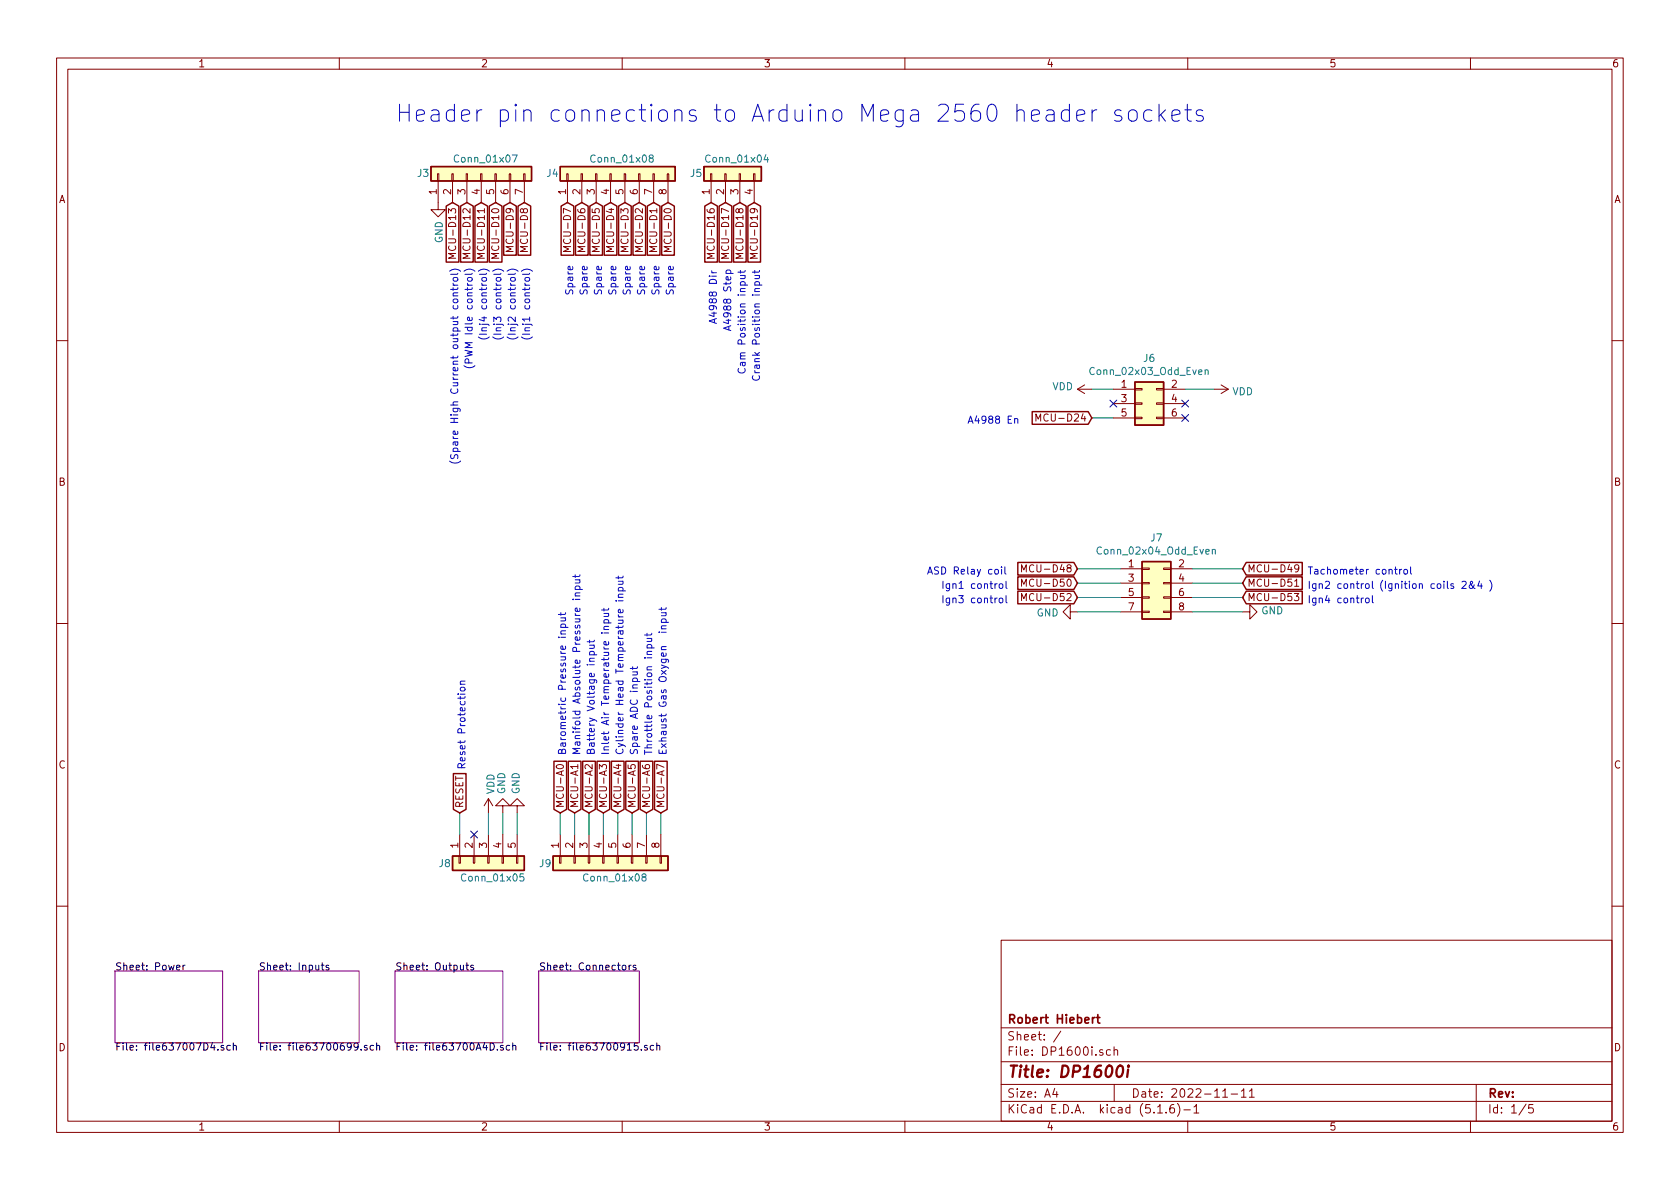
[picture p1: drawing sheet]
<svg xmlns="http://www.w3.org/2000/svg" width="297mm" height="210mm" viewBox="0 0 297 210" stroke-linecap="round" stroke-linejoin="round" font-family="sans-serif">
<g fill="none" stroke="#840000" stroke-width=".18">
<path d="M10 10.3h277v189.9h-277zM12 12.2h273v186.1h-273zM60 10.3v1.9M110 10.3v1.9M160 10.3v1.9M210 10.3v1.9M260 10.3v1.9M77.3 30.7h.3v1.3h-.3zM77.5 32v5.1h1.2l-1.2 1.2-1.3-1.2h1.3M79.9 30.7h.2v1.3h-.2zM80 32v3.8M82.4 30.7h.3v1.3h-.3z"/>
<path d="M82.5 32v3.8M85 30.7h.2v1.3h-.2zM85.1 32v3.8M87.5 30.7h.3v1.3h-.3zM87.6 32v3.8M90 30.7h.3v1.3h-.3zM90.2 32v3.8M92.6 30.7h.2v1.3h-.2zM92.7 32v3.8M100.2 30.7h.3v1.3h-.3zM100.3 32v3.8M102.7 30.7h.3v1.3h-.3z"/>
<path d="M102.9 32v3.8M105.3 30.7h.2v1.3h-.2zM105.4 32v3.8M107.8 30.7h.3v1.3h-.3zM107.9 32v3.8M110.4 30.7h.2v1.3h-.2zM110.5 32v3.8M112.9 30.7h.3v1.3h-.3zM113 32v3.8M115.4 30.7h.3v1.3h-.3zM115.6 32v3.8M118 30.7h.2v1.3h-.2z"/>
<path d="M118.1 32v3.8M125.6 30.7h.3v1.3h-.3zM125.7 32v3.8M128.1 30.7h.3v1.3h-.3zM128.3 32v3.8M130.7 30.7h.2v1.3h-.2zM130.8 32v3.8M133.2 30.7h.3v1.3h-.3zM133.3 32v3.8M80.6 44.8h-1.3l.9 .5-.9 .4h1.3M83.1 44.8h-1.3l1 .5-1 .4h1.3M85.6 44.8h-1.2l.9 .5-.9 .4h1.2"/>
<path d="M88.2 44.8h-1.3l.9 .5-.9 .4h1.3M90.7 43.6h-1.2l.9 .4-.9 .5h1.2M93.3 43.6h-1.3l.9 .4-.9 .5h1.3M100.9 43.6h-1.3l.9 .4-.9 .5h1.3M103.4 43.6h-1.2l.9 .4-.9 .5h1.2M106 43.6h-1.3l.9 .4-.9 .5h1.3M108.5 43.6h-1.3l1 .4-1 .5h1.3M111 43.6h-1.2l.9 .4-.9 .5h1.2M113.6 43.6h-1.3l.9 .4-.9 .5h1.3M116.1 43.6h-1.2l.9 .4-.9 .5h1.2M118.7 43.6h-1.3l.9 .4-.9 .5h1.3M126.3 44.8h-1.3l.9 .5-.9 .4h1.3"/>
<path d="M128.8 44.8h-1.2l.9 .5-.9 .4h1.2M131.4 44.8h-1.3l.9 .5-.9 .4h1.3M133.9 44.8h-1.3l1 .5-1 .4h1.3M10 60.2h2M183.2 74.5v-1.3l.4 .9 .4-.9v1.3M190.5 68.8l1.3 .8M190.5 68.8h2.5M191.8 68.1l-1.3 .7M196.8 68.8h3.9M196.8 71.4h3.9M196.8 73.9h3.9M200.7 73.8h1.2v.2h-1.2z"/>
<path d="M200.7 68.7h1.2v.3h-1.2zM200.7 71.2h1.2v.3h-1.2zM204.5 73.8h1.2v.2h-1.2zM204.5 68.7h1.2v.3h-1.2zM204.5 71.2h1.2v.3h-1.2zM205.7 68.8h3.8M205.7 71.4h3.8M205.7 73.9h3.8M214.6 68.8h2.6M215.9 68.1l1.3 .7M217.2 68.8l-1.3 .8M285 60.2h2"/>
<path d="M10 110.3h2M180.6 101.1v-1.2l.4 .9 .5-.9v1.2M180.6 103.7v-1.3l.4 .9 .5-.9v1.3M180.6 106.2v-1.3l.4 1 .5-1v1.3M189.2 108.2v-1.3l-1.2 1.3 1.2 1.3v-1.3h1.3M198.1 100.6h3.8M198.1 103.1h3.8M198.1 105.7h3.8M198.1 108.2h3.8M201.9 108.1h1.3v.2h-1.3zM201.9 105.5h1.3v.3h-1.3zM201.9 100.5h1.3v.2h-1.3z"/>
<path d="M201.9 103h1.3v.2h-1.3zM205.7 108.1h1.3v.2h-1.3zM205.7 105.5h1.3v.3h-1.3zM205.7 100.5h1.3v.2h-1.3zM205.7 103h1.3v.2h-1.3zM207 100.6h3.8M207 103.1h3.8M207 105.7h3.8M207 108.2h3.8M219.7 108.2h1.3v-1.3l1.2 1.3-1.2 1.3v-1.3M228.9 104.9h.7l-.4 .5 .4 .2v.4l-.2 .2-.5-.1M228.9 102.8l.4-.4v1.3"/>
<path d="M228.9 103.7h.7M229.6 100.4l-.2 .3-.4-.1-.1-.2 .1-.5h.4l.2 .1a.84 .84 0 0 1-.3 1.1h-.3M285 110.3h2M98.4 135.4a.83 .83 0 0 1 1.2 .1 .67 .67 0 0 1-.6 .5 .67 .67 0 0 1-.7-.5zM102.2 135.6h-1.3l.3 .3M102.2 135.2v.7M104.7 135.2v.8l-.9-.8-.4 .3 .2 .4M106 136v-.8l.5 .4 .1-.3 .4-.1 .2 .3-.1 .5M108.9 135.3h.9M109.3 135.1v.8l-.8-.3M111 135.3v.6h.7l-.2-.4 .3-.3h.3l.2 .3-.1 .4M113.6 135.3v.3a.79 .79 0 0 0 1.3 .1l-.1-.4-.5-.1-.2 .3v.2l.2 .2"/>
<path d="M117.4 135.7l-1.3-.6v.9M81.2 151.4h.2v1.2h-.2zM81.3 147.6v3.8M83.7 151.4h.2v1.2h-.2zM83.8 147.6v3.8M86.2 151.4h.3v1.2h-.3zM86.4 141.2l-.8 1.3M86.4 141.2v2.6M86.4 147.6v3.8M86.4 141.2l.7 1.3M88.8 151.4h.2v1.2h-.2zM88.9 142.5h1.3l-1.3-1.3-1.3 1.3h1.3v1.3"/>
<path d="M88.9 147.6v3.8M91.3 151.4h.3v1.2h-.3zM91.4 142.5h1.3l-1.3-1.3-1.2 1.3h1.2v1.3M91.4 147.6v3.8M98.9 151.4h.3v1.2h-.3zM99.1 147.6v3.8M101.5 151.4h.2v1.2h-.2zM101.6 147.6v3.8M104 151.4h.3v1.2h-.3zM104.1 147.6v3.8M106.6 151.4h.2v1.2h-.2zM106.7 147.6v3.8"/>
<path d="M109.1 151.4h.2v1.2h-.2zM109.2 147.6v3.8M111.6 151.4h.3v1.2h-.3zM111.8 147.6v3.8M114.2 151.4h.2v1.2h-.2zM114.3 147.6v3.8M116.7 151.4h.3v1.2h-.3zM116.8 147.6v3.8M10 160.2h2M177 166.3h108v32h-108zM285 160.2h2M60 198.3v1.9"/>
<path d="M110 198.3v1.9M160 198.3v1.9M177 194.8h108M177 191.8h108M177 187.8h108M177 181.8h108M186.5 192.5l-.4 1h1M186.8 193v1M187.6 182.3l-1.3 2M195 185.7l-.4-.1-.2 .2 .1 .2 .5 .2v.3h-.6M196.3 185.7l-.4-.1-.3 .3 .1 .6 .2 .1 .4-.1M197 185.7l.2-.1 .4 .1v.9"/>
<path d="M197 185.1v1.5M197 191.8v3M204.7 196.8h.8M206.2 196.7v.1M207.5 195.3a.59 .59 0 0 0-.7 .7v.5l.2 .2 .4 .1 .2-.1 .1-.5-.2-.2-.4-.1-.3 .3M208.2 195.1a1.71 1.71 0 0 1 0 2.3M209.3 196.3h1.2M210 198.3v1.9M211.1 195.8l.4-.5v1.5M211.1 196.8h.9M216.2 193l.4-.5v1.5M216.2 194h.8"/>
<path d="M217.7 193.5h1.1M219.5 193l.4-.5v1.5M219.5 194h.8M220.9 193l.4-.5v1.5M220.9 194h.9M260 198.3v1.9M261 191.8v6.5M269.8 195.2l-1.2 2M271 195.3h-.7v.7l.2-.1 .5 .1 .1 .2-.1 .5-.2 .1-.5-.1"/>
</g>
<path d="M197.7 188.6a.45 .45 0 0 1 .5-.2 .45 .45 0 0 1 .3 .4 1.15 1.15 0 0 1-.7 1.6l-.2-.1a1.55 1.55 0 0 1 .1-1.7zM199.5 189.1l-.2 1.3M199.5 188.4v.2" fill="none" stroke="#840000" stroke-width=".41"/>
<path d="M193.6 179.9l-.4 .3M193.9 179.9h.6M194.1 179.4v1.3l.4 .2" fill="none" stroke="#840000" stroke-width=".3"/>
<path d="M20.3 171.7h19.1v12.7h-19.1zM45.7 171.7h17.8v12.7h-17.8zM69.8 171.7h19.1v12.7h-19.1zM95.2 171.7h17.8v12.7h-17.8z" fill="none" stroke="#840084" stroke-width=".18"/>
<g fill="none" stroke="#000" stroke-width=".18">
<path d="M31.2 171.1l.6-.1-.1-.3h-.3l-.2 .2 .1 .6h.4M32.4 170.7v.8M32.7 170.7l-.3 .2M56.8 170.7h.5M57 170.3v1l.3 .2M58.1 170.7h-.3l-.2 .2 .1 .1 .4 .2v.3h-.5M82.4 170.7h.5M82.5 170.3v1l.4 .2M83.7 170.7h-.3l-.2 .2 .1 .1 .4 .2v.3h-.5M110.1 170.8l.2-.1h.3l.1 .2-.1 .6h-.3l-.2-.1zM111.2 170.7v.8M111.6 170.7h-.3l-.1 .2"/>
<path d="M112.4 170.7h-.3l-.2 .2 .1 .1 .4 .2v.3h-.5M38.5 185.6v.1M39.5 184.9h-.3l-.1 .1v.2l.4 .1v.3h-.4M40.7 184.9h-.4l-.2 .2 .1 .5h.5M41.2 185l.2-.1h.3l.1 .8M41.2 184.4v1.3M63.9 185.6v.1M64.9 184.9h-.3l-.2 .1 .1 .2 .4 .1v.3h-.5M66 184.9h-.3l-.3 .2 .2 .5h.4M66.6 185l.2-.1h.3v.8M66.6 184.4v1.3M89 184.9h-.3l-.2 .1v.2l.5 .1v.3h-.5"/>
<path d="M90.1 184.9h-.4l-.2 .2 .1 .5h.5M90.7 185l.1-.1h.3l.1 .8M90.7 184.4v1.3M113.4 185.6v.1M114.4 184.9h-.3l-.2 .1 .1 .2 .4 .1v.3h-.5M115.6 184.9h-.4l-.2 .2 .1 .5h.5M116.1 185l.2-.1h.3l.1 .8M116.1 184.4v1.3"/>
</g>
<g fill="#ffffc2" stroke="#ffffc2" stroke-width=".18">
<path d="M124.5 29.5h10.1v2.5h-10.1z"/>
<path d="M80 151.4h12.7v2.5h-12.7z"/>
<path d="M76.2 29.5h17.8v2.5h-17.8z"/>
<path d="M97.8 151.4h20.3v2.5h-20.3z"/>
<path d="M99.1 29.5h20.3v2.5h-20.3z"/>
<path d="M201.9 99.3h5.1v10.2h-5.1z"/>
<path d="M200.7 67.6h5v7.6h-5z"/>
</g>
<g fill="none" stroke="#840000" stroke-width=".25">
<path d="M76.2 29.5h17.8v2.5h-17.8zM78.9 36.4l1.1-.6 1.1 .6v9.9h-2.2zM81.4 36.4l1.1-.6 1.2 .6v9.9h-2.3zM84 36.4l1.1-.6 1.1 .6v9.9h-2.2zM86.5 36.4l1.1-.6 1.1 .6v9.9h-2.2zM89.1 36.4l1.1-.6 1.1 .6v8.7h-2.2zM91.6 36.4l1.1-.6 1.1 .6v8.7h-2.2zM99.1 29.5h20.3v2.5h-20.3zM99.2 36.4l1.1-.6 1.1 .6v8.7h-2.2zM101.8 36.4l1.1-.6 1.1 .6v8.7h-2.2zM104.3 36.4l1.1-.6 1.1 .6v8.7h-2.2zM106.8 36.4l1.1-.6 1.2 .6v8.7h-2.3z"/>
<path d="M109.4 36.4l1.1-.6 1.1 .6v8.7h-2.2zM111.9 36.4l1.1-.6 1.1 .6v8.7h-2.2zM114.5 36.4l1.1-.6 1.1 .6v8.7h-2.2zM117 36.4l1.1-.6 1.1 .6v8.7h-2.2zM124.5 29.5h10.1v2.5h-10.1zM124.6 36.4l1.1-.6 1.1 .6v9.9h-2.2zM127.2 36.4l1.1-.6 1.1 .6v9.9h-2.2zM129.7 36.4l1.1-.6 1.1 .6v9.9h-2.2zM132.2 36.4l1.1-.6 1.2 .6v9.9h-2.3zM182.5 72.8h9.9l.6 1.1-.6 1.1h-9.9zM200.7 67.6h5v7.6h-5zM180 99.5h9.9l.6 1.1-.6 1.1h-9.9z"/>
<path d="M201.9 99.3h5.1v10.2h-5.1zM220.3 99.5h10v2.2h-10l-.6-1.1zM180 102h9.9l.6 1.1-.6 1.1h-9.9zM180 104.5h9.9l.6 1.2-.6 1.1h-9.9zM220.3 104.5h10v2.3h-10l-.6-1.1zM220.3 102h10v2.2h-10l-.6-1.1zM80.2 136.8h2.2v6.3l-1.1 .7-1.1-.7zM97.9 134.6h2.3v8.5l-1.1 .7-1.2-.7zM100.5 134.6h2.2v8.5l-1.1 .7-1.1-.7zM103 134.6h2.3v8.5l-1.2 .7-1.1-.7zM105.6 134.6h2.2v8.5l-1.1 .7-1.1-.7zM108.1 134.6h2.2v8.5l-1.1 .7-1.1-.7z"/>
<path d="M110.6 134.6h2.3v8.5l-1.1 .7-1.2-.7zM113.2 134.6h2.2v8.5l-1.1 .7-1.1-.7zM115.7 134.6h2.3v8.5l-1.2 .7-1.1-.7zM80 151.4h12.7v2.5h-12.7zM97.8 151.4h20.3v2.5h-20.3z"/>
</g>
<path d="M90.6 27.4h.8l-.5 1.3M115 28l-.2-.2v-.3l.2-.1 .4 .1v.3l-.5 .2-.1 .2v.2l.2 .3 .4-.1 .1-.2-.1-.3-.1-.1M135.4 27.4l-.3 .8h.8M135.7 27.8v.9M213.1 65.5l.2-.1 .3 .1v.7M213.1 65.4v.8M214.4 97.3l.1-.2 .3 .1 .1 .8M214.4 97.1v.9M92.6 154.5h-.6l-.1 .6 .2-.1 .4 .1 .1 .6-.2 .1-.5-.1M113.7 155.1l-.1-.1v-.3l.1-.2 .4 .1 .1 .4-.6 .1-.1 .2v.3l.2 .2 .4-.1 .1-.1v-.4l-.2-.1" fill="none" stroke="#008484" stroke-width=".18"/>
<g fill="none" stroke="#008400" stroke-width=".18">
<path d="M193 68.8h3.8M193 73.9h3.8M209.5 68.8h5.1M190.5 105.7h7.6M190.5 108.2h7.6M190.5 103.1h7.6M190.5 100.6h7.6M210.8 105.7h8.9M210.8 108.2h8.9M210.8 103.1h8.9M210.8 100.6h8.9M81.3 143.8v3.8"/>
<path d="M86.4 143.8v3.8M88.9 143.8v3.8M91.4 143.8v3.8M99.1 143.8v3.8M101.6 143.8v3.8M104.1 143.8v3.8M106.7 143.8v3.8M109.2 143.8v3.8M111.8 143.8v3.8M114.3 143.8v3.8M116.8 143.8v3.8"/>
</g>
<g fill="none" stroke="#0000c2" stroke-width=".18">
<path d="M189.1 19.6l-.3-.2h-.6l-.3 .2-.2 .4v.8l.2 .5 .3 .1h.6l.3-.1M189.1 18.4v3M193.1 19.4v2M193.9 19.4a.77 .77 0 0 0-.8 .6M198.2 19.6l-.3-.2h-.4l-.3 .2-.1 .3 .1 .4 1 .3 .2 .2-.2 .5-.3 .1h-.5l-.3-.1M199.6 19.7a.81 .81 0 0 1 .9-.3 .81 .81 0 0 1 .6 .6v.8a.8 .8 0 0 1-.8 .7 .8 .8 0 0 1-.8-.7v-.8zM203.7 19.6a.96 .96 0 0 0-1.3 .1l-.2 .3v.8l.2 .4a.96 .96 0 0 0 1.3 .1M204.9 18.4v3M206.1 19.4l-1.2 1.2M209.5 19.4h1.1M209.9 18.4v2.6l.2 .3 .5 .1M212.6 19.6l-.7-.2-.3 .2-.1 .3 .1 .4 1 .3 .2 .2-.2 .5-.3 .1h-.5l-.3-.1"/>
<path d="M190.4 20.4l1.4-.3-.1-.5-.3-.2h-.6l-.3 .2-.1 .3v1.1l.1 .3 .3 .1h.6l.3-.1M205.2 20.3l.9 1.1M207.2 20.4l1.4-.3-.1-.5-.3-.2h-.6l-.2 .2-.2 .3v1.1l.2 .3 .2 .1h.6l.3-.1M79.5 48a1.4 1.4 0 0 1 1.9 0M80.9 48.3l-.1 .2h-1.1M82 48a1.4 1.4 0 0 1 2 0M84.6 59.6a1.47 1.47 0 0 0 1.9 0M84.6 48a1.4 1.4 0 0 1 1.9 0M84.8 59.1h1.2M85.2 58.5h.8M86 58h-.8v.3l.1 .2M87.1 59.6a1.47 1.47 0 0 0 2 0"/>
<path d="M87.1 48a1.4 1.4 0 0 1 2 0M87.3 59.1h1.3M87.7 58.5h.9M88.6 58h-.8l-.1 .3 .2 .2M89.7 59.6a1.47 1.47 0 0 0 1.9 0M89.7 48a1.4 1.4 0 0 1 1.9 0M89.8 59.1h1.3M90.3 58.5h.8M91.1 58h-.8v.3l.1 .2M92.2 59.6a1.47 1.47 0 0 0 1.9 0M92.2 48a1.4 1.4 0 0 1 1.9 0M92.4 59.1h1.2"/>
<path d="M92.8 58.5h.8M93.6 58h-.7l-.1 .3 .1 .2M125.4 48.8h.1M125.8 47.9l.1 .2 .2 .1M125.8 48.8h.9M125.8 48.2h.9M128.4 48.4h1.2M128.4 48.4v-.4l.2-.3 .6 .2v.5M130.9 50.4h1.3M130.9 48.7h.8M130.9 47.8v.5M131 50.4l-.1-.3 .2-.3 .6 .1v.5"/>
<path d="M131.6 48.7l.1 .2v.3l-.8 .1M131.7 47.8l-.1 .3h-1.1M133.5 50.4h1.2M133.5 48.7h.8M133.5 47.8v.5M133.5 50.4v-.3l.2-.3 .5 .1v.5M134.2 48.7l.1 .2-.1 .3-.7 .1M134.3 51l-.8 .1v.3l.1 .2M134.3 47.8l-.2 .3h-1.1M80.1 79.8h1.3M80.2 79.8l-.1-.3 .2-.3 .6 .1v.5M80.4 78.2l.1 .4 .1 .2 .3-.1v-.5"/>
<path d="M80.9 78.2h-.7v.5M82 64.7a1.47 1.47 0 0 0 2 0M82.9 64.2l-.1-.6-.1-.2-.4 .1-.1 .2v.5h1.3M171.2 74.8l.4-1.2 .4 1.2M171.3 74.5h.6M79.5 81.5a1.47 1.47 0 0 0 1.9 0M79.8 80.4l-.1 .5 .1 .1h.4l.3-.6h.2l.2 .2v.5M99.2 112.1h.8M99.2 110.9h1.2M99.2 109.3h.8M99.2 108.4v.4M99.2 110.9v-.3l.2-.2 .5 .1v.4"/>
<path d="M99.9 109.3l.1 .1-.1 .3-.7 .1M100 111.6h-.8v.3l.1 .2M100 108.4l-.2 .3h-1.1M101.3 106h.1M101.7 106h.8M101.7 105.4h.8M101.7 104.2h1.3M101.7 102.5h.8M101.7 101.6v.5M101.8 104.2l-.1-.3 .2-.3 .6 .2v.4M102.4 102.5l.1 .2v.3l-.8 .1M102.5 104.8l-.7 .1-.1 .3 .1 .2"/>
<path d="M102.5 101.6l-.1 .3h-1.1M104.2 115.8h1.3M104.2 114.1h.9M104.2 113.2v.5M104.3 115.8l-.1-.4 .3-.2 .5 .1v.5M105 114.1l.1 .2-.1 .3h-.8M105.1 116.4l-.8 .1-.1 .3 .2 .1M105.1 113.2l-.2 .3h-1.1M106.3 111.9h.2M106.8 111.9h.8M106.8 111.3h.8M106.8 110.2h1.3"/>
<path d="M106.8 108.5h.8M106.8 107.6v.4M106.8 110.2v-.4l.2-.2 .6 .1v.5M107.5 108.5l.1 .2v.3h-.8M107.6 110.8h-.8v.3l.1 .2M107.6 107.6l-.2 .3h-1.1M108.9 106.2h.1M109.3 106.2h.9M109.3 105.6h.9M109.3 104.5h1.3M109.3 102.8h.9M109.3 101.9v.5"/>
<path d="M109.4 104.5l-.1-.4 .3-.2 .5 .1v.5M110 102.8l.2 .2-.1 .3h-.8M110.2 105.1l-.8 .1-.1 .3 .1 .1M110.2 101.9l-.2 .3h-1.1M111.9 118.8h.8M111.9 117.9v.5M112.6 118.8l.1 .2-.1 .3h-.7M112.7 117.9l-.2 .3h-1.1M114.4 115.7h.8M114.4 114.6h1.3M114.4 112.9h.8M114.4 112v.5"/>
<path d="M114.5 114.6l-.1-.4 .2-.2 .6 .1v.5M115.1 112.9l.1 .2v.3h-.8M115.2 115.2h-.7l-.1 .3 .1 .2M115.2 112l-.1 .3h-1.1M116.9 111.2h.9M116.9 110.1h1.3M116.9 108.4h.9M116.9 107.4v.5M117 110.1l-.1-.4 .3-.3 .5 .2v.5M117.7 108.4l.1 .1-.1 .3-.8 .1M117.8 110.7h-.8l-.1 .3 .2 .2M117.8 107.4l-.2 .3h-1.1"/>
<path d="M175.9 100.8l.2-.1 .4 .1v.5l-.1 .2h-.3l-.2-.1zM176.3 105.8l-.4 .2M176.3 103.2l-.4 .2M176.7 105.9l.2-.1 .4 .1v.5l-.1 .1-.3 .1-.2-.1zM176.7 103.3l.2-.1 .4 .1v.5l-.1 .2-.3 .1-.2-.2zM177.1 100.2v.2M177.1 100.7v.8M177.7 100.2v1.1l.2 .2M177.9 105.3v1.1l.2 .2M177.9 102.8v1.1l.2 .2M241.1 105.8l-.4 .2M241.1 103.2l-.4 .2"/>
<path d="M241.5 105.9l.2-.1 .3 .1 .1 .5-.1 .1-.3 .1-.2-.1zM241.5 103.3l.2-.1 .3 .1 .1 .5-.1 .2-.3 .1-.2-.2zM242.6 105.3v1.1l.2 .2M242.6 102.8v1.1l.2 .2M244.5 102.6a1.47 1.47 0 0 0 0 1.9M245 102.8v1.3M246.1 103.2l-.1 1.2-.1 .1-.3-.1M246.1 103.3l-.4-.1-.2 .2 .1 .6h.5M246.6 100.7h.4M246.7 103.3l.2-.1 .3 .1 .1 .8M246.7 103.2v.9M246.7 100.2v1.1l.3 .2"/>
<path d="M247.5 100.7v.8M247.8 100.7l-.3 .2M248.3 100.7h.3l.3 .2-.2 .6h-.3l-.1-.1zM249.4 100.2v1.1l.2 .2M263.4 102.6a1.4 1.4 0 0 1 0 1.9M81.4 121h.8M81.4 121.7l.2-.2 .5 .1 .1 .2v.3h-.7l-.1-.1zM82.2 120.4l-.8 .1v.3l.1 .2"/>
</g>
<path d="M196.2 70.8l1.3 1.2M197.5 70.8l-1.3 1.2M208.9 70.8l1.3 1.2M208.9 73.3l1.3 1.2M210.2 70.8l-1.3 1.2M210.2 73.3l-1.3 1.2M83.2 147l1.2 1.2M84.4 147l-1.2 1.2" fill="none" stroke="#000084" stroke-width=".18"/>
<text font-size="4.2" fill="#0000c2" x="69.8" y="21.6">Header pin connections to Arduino Mega 2560 header sockets</text>
<text font-size="2.8" fill="#840000" x="178" y="190.5">Title: DP1600i</text>
<g font-size="2.1" fill="#840000">
<text x="178" y="184">Sheet: /</text>
<text x="178" y="181">Robert Hiebert</text>
<text x="178" y="186.7">File: DP1600i.sch</text>
<text x="178" y="196.9">KiCad E.D.A. kicad (5.1.6)-1</text>
<text x="178" y="194.1">Size: A4</text>
<text x="200" y="194.1">Date: 2022-11-11</text>
<text x="263" y="194.1">Rev:</text>
<text x="263" y="196.9">Id: 1/5</text>
</g>
<g font-size="1.8" fill="#840000">
<text x="35" y="11.9">1</text>
<text x="85" y="11.9">2</text>
<text x="135" y="11.9">3</text>
<text x="185" y="11.9">4</text>
<text x="235" y="11.9">5</text>
<text x="285" y="11.9">6</text>
<text x="10.4" y="35.9">A</text>
<text x="77.2" y="34.4" transform="rotate(-90 77.2 34.4)">1</text>
<text x="79.8" y="34.4" transform="rotate(-90 79.8 34.4)">2</text>
<text x="82.3" y="34.4" transform="rotate(-90 82.3 34.4)">3</text>
<text x="84.8" y="34.4" transform="rotate(-90 84.8 34.4)">4</text>
<text x="87.4" y="34.4" transform="rotate(-90 87.4 34.4)">5</text>
<text x="89.9" y="34.4" transform="rotate(-90 89.9 34.4)">6</text>
<text x="92.5" y="34.4" transform="rotate(-90 92.5 34.4)">7</text>
<text x="100.1" y="34.4" transform="rotate(-90 100.1 34.4)">1</text>
<text x="102.6" y="34.4" transform="rotate(-90 102.6 34.4)">2</text>
<text x="105.2" y="34.4" transform="rotate(-90 105.2 34.4)">3</text>
<text x="107.7" y="34.4" transform="rotate(-90 107.7 34.4)">4</text>
<text x="110.2" y="34.4" transform="rotate(-90 110.2 34.4)">5</text>
<text x="112.8" y="34.4" transform="rotate(-90 112.8 34.4)">6</text>
<text x="115.3" y="34.4" transform="rotate(-90 115.3 34.4)">7</text>
<text x="117.9" y="34.4" transform="rotate(-90 117.9 34.4)">8</text>
<text x="125.5" y="34.4" transform="rotate(-90 125.5 34.4)">1</text>
<text x="128" y="34.4" transform="rotate(-90 128 34.4)">2</text>
<text x="130.6" y="34.4" transform="rotate(-90 130.6 34.4)">3</text>
<text x="133.1" y="34.4" transform="rotate(-90 133.1 34.4)">4</text>
<text x="285.4" y="35.9">A</text>
<text x="80.6" y="44.4" transform="rotate(-90 80.6 44.4)">MCU-D13</text>
<text x="83.2" y="44.4" transform="rotate(-90 83.2 44.4)">MCU-D12</text>
<text x="85.7" y="44.4" transform="rotate(-90 85.7 44.4)">MCU-D11</text>
<text x="88.3" y="44.4" transform="rotate(-90 88.3 44.4)">MCU-D10</text>
<text x="90.8" y="43.5" transform="rotate(-90 90.8 43.5)">MCU-D9</text>
<text x="93.3" y="43.5" transform="rotate(-90 93.3 43.5)">MCU-D8</text>
<text x="101" y="43.5" transform="rotate(-90 101 43.5)">MCU-D7</text>
<text x="103.5" y="43.5" transform="rotate(-90 103.5 43.5)">MCU-D6</text>
<text x="106" y="43.5" transform="rotate(-90 106 43.5)">MCU-D5</text>
<text x="108.6" y="43.5" transform="rotate(-90 108.6 43.5)">MCU-D4</text>
<text x="111.1" y="43.5" transform="rotate(-90 111.1 43.5)">MCU-D3</text>
<text x="113.7" y="43.5" transform="rotate(-90 113.7 43.5)">MCU-D2</text>
<text x="116.2" y="43.5" transform="rotate(-90 116.2 43.5)">MCU-D1</text>
<text x="118.7" y="43.5" transform="rotate(-90 118.7 43.5)">MCU-D0</text>
<text x="126.4" y="44.4" transform="rotate(-90 126.4 44.4)">MCU-D16</text>
<text x="128.9" y="44.4" transform="rotate(-90 128.9 44.4)">MCU-D17</text>
<text x="131.4" y="44.4" transform="rotate(-90 131.4 44.4)">MCU-D18</text>
<text x="134" y="44.4" transform="rotate(-90 134 44.4)">MCU-D19</text>
<text x="198.3" y="68.6">1</text>
<text x="198.3" y="71.1">3</text>
<text x="207.2" y="68.6">2</text>
<text x="207.2" y="71.1">4</text>
<text x="184.4" y="74.5">MCU-D24</text>
<text x="198.3" y="73.7">5</text>
<text x="207.2" y="73.7">6</text>
<text x="10.4" y="85.9">B</text>
<text x="285.4" y="85.9">B</text>
<text x="181.9" y="101.2">MCU-D48</text>
<text x="199.5" y="100.3">1</text>
<text x="208.4" y="100.3">2</text>
<text x="220.5" y="101.2">MCU-D49</text>
<text x="181.9" y="103.8">MCU-D50</text>
<text x="181.9" y="106.3">MCU-D52</text>
<text x="199.5" y="102.9">3</text>
<text x="199.5" y="105.4">5</text>
<text x="199.5" y="107.9">7</text>
<text x="208.4" y="102.9">4</text>
<text x="208.4" y="105.4">6</text>
<text x="208.4" y="107.9">8</text>
<text x="220.5" y="106.3">MCU-D53</text>
<text x="220.5" y="103.8">MCU-D51</text>
<text x="10.4" y="135.9">C</text>
<text x="285.4" y="135.9">C</text>
<text x="99.7" y="143" transform="rotate(-90 99.7 143)">MCU-A0</text>
<text x="102.2" y="143" transform="rotate(-90 102.2 143)">MCU-A1</text>
<text x="104.8" y="143" transform="rotate(-90 104.8 143)">MCU-A2</text>
<text x="107.3" y="143" transform="rotate(-90 107.3 143)">MCU-A3</text>
<text x="109.9" y="143" transform="rotate(-90 109.9 143)">MCU-A4</text>
<text x="112.4" y="143" transform="rotate(-90 112.4 143)">MCU-A5</text>
<text x="114.9" y="143" transform="rotate(-90 114.9 143)">MCU-A6</text>
<text x="117.5" y="143" transform="rotate(-90 117.5 143)">MCU-A7</text>
<text x="81" y="150" transform="rotate(-90 81 150)">1</text>
<text x="83.6" y="150" transform="rotate(-90 83.6 150)">2</text>
<text x="86.1" y="150" transform="rotate(-90 86.1 150)">3</text>
<text x="88.6" y="150" transform="rotate(-90 88.6 150)">4</text>
<text x="91.2" y="150" transform="rotate(-90 91.2 150)">5</text>
<text x="98.8" y="150" transform="rotate(-90 98.8 150)">1</text>
<text x="101.3" y="150" transform="rotate(-90 101.3 150)">2</text>
<text x="103.9" y="150" transform="rotate(-90 103.9 150)">3</text>
<text x="106.4" y="150" transform="rotate(-90 106.4 150)">4</text>
<text x="109" y="150" transform="rotate(-90 109 150)">5</text>
<text x="111.5" y="150" transform="rotate(-90 111.5 150)">6</text>
<text x="114" y="150" transform="rotate(-90 114 150)">7</text>
<text x="116.6" y="150" transform="rotate(-90 116.6 150)">8</text>
<text x="10.4" y="185.9">D</text>
<text x="285.4" y="185.9">D</text>
<text x="35" y="199.9">1</text>
<text x="85" y="199.9">2</text>
<text x="135" y="199.9">3</text>
<text x="185" y="199.9">4</text>
<text x="235" y="199.9">5</text>
<text x="285" y="199.9">6</text>
</g>
<g font-size="1.8" fill="#008484">
<text x="80.6" y="28.7">Conn_01x07</text>
<text x="104.8" y="28.7">Conn_01x08</text>
<text x="125.1" y="28.7">Conn_01x04</text>
<text x="73.9" y="31.3">J3</text>
<text x="96.7" y="31.3">J4</text>
<text x="122.1" y="31.3">J5</text>
<text x="78.3" y="43" transform="rotate(-90 78.3 43)">GND</text>
<text x="202.2" y="64">J6</text>
<text x="186.1" y="69">VDD</text>
<text x="193.1" y="66.3">Conn_02x03_Odd_Even</text>
<text x="217.9" y="69.9">VDD</text>
<text x="203.5" y="95.8">J7</text>
<text x="194.4" y="98.1">Conn_02x04_Odd_Even</text>
<text x="183.3" y="109">GND</text>
<text x="223" y="108.6">GND</text>
<text x="87.4" y="140.5" transform="rotate(-90 87.4 140.5)">VDD</text>
<text x="89.3" y="140.5" transform="rotate(-90 89.3 140.5)">GND</text>
<text x="91.9" y="140.5" transform="rotate(-90 91.9 140.5)">GND</text>
<text x="77.7" y="153.3">J8</text>
<text x="81.9" y="155.9">Conn_01x05</text>
<text x="95.5" y="153.3">J9</text>
<text x="103.5" y="155.9">Conn_01x08</text>
</g>
<g font-size="1.8" fill="#0000c2">
<text x="101.3" y="52.3" transform="rotate(-90 101.3 52.3)">Spare</text>
<text x="103.9" y="52.3" transform="rotate(-90 103.9 52.3)">Spare</text>
<text x="106.4" y="52.3" transform="rotate(-90 106.4 52.3)">Spare</text>
<text x="109" y="52.3" transform="rotate(-90 109 52.3)">Spare</text>
<text x="111.5" y="52.3" transform="rotate(-90 111.5 52.3)">Spare</text>
<text x="114" y="52.3" transform="rotate(-90 114 52.3)">Spare</text>
<text x="116.6" y="52.3" transform="rotate(-90 116.6 52.3)">Spare</text>
<text x="119.1" y="52.3" transform="rotate(-90 119.1 52.3)">Spare</text>
<text x="86.1" y="58" transform="rotate(-90 86.1 58)">(Inj4 control)</text>
<text x="88.6" y="58" transform="rotate(-90 88.6 58)">(Inj3 control)</text>
<text x="91.2" y="58" transform="rotate(-90 91.2 58)">(Inj2 control)</text>
<text x="93.7" y="58" transform="rotate(-90 93.7 58)">(Inj1 control)</text>
<text x="126.7" y="57.4" transform="rotate(-90 126.7 57.4)">A4988 Dir</text>
<text x="129.3" y="58.7" transform="rotate(-90 129.3 58.7)">A4988 Step</text>
<text x="83.6" y="62.8" transform="rotate(-90 83.6 62.8)">(PWM Idle control)</text>
<text x="131.8" y="66.3" transform="rotate(-90 131.8 66.3)">Cam Position input</text>
<text x="134.4" y="67.6" transform="rotate(-90 134.4 67.6)">Crank Position input</text>
<text x="81" y="77.1" transform="rotate(-90 81 77.1)">(Spare High Current output control)</text>
<text x="172.4" y="74.9">A4988 En</text>
<text x="163.8" y="101.6">ASD Relay coil</text>
<text x="231.1" y="101.6">Tachometer control</text>
<text x="166.4" y="106.7">Ign3 control</text>
<text x="166.4" y="104.1">Ign1 control</text>
<text x="231.1" y="106.7">Ign4 control</text>
<text x="231.1" y="104.1">Ign2 control</text>
<text x="247.9" y="104.1">(Ignition coils 2&amp;4 )</text>
<text x="100.1" y="133.6" transform="rotate(-90 100.1 133.6)">Barometric Pressure input</text>
<text x="102.6" y="133.6" transform="rotate(-90 102.6 133.6)">Manifold Absolute Pressure input</text>
<text x="105.2" y="133.6" transform="rotate(-90 105.2 133.6)">Battery Voltage input</text>
<text x="107.7" y="133.6" transform="rotate(-90 107.7 133.6)">Inlet Air Temperature input</text>
<text x="110.2" y="133.6" transform="rotate(-90 110.2 133.6)">Cylinder Head Temperature input</text>
<text x="112.8" y="133.6" transform="rotate(-90 112.8 133.6)">Spare ADC input</text>
<text x="115.3" y="133.6" transform="rotate(-90 115.3 133.6)">Throttle Position input</text>
<text x="117.9" y="133.6" transform="rotate(-90 117.9 133.6)">Exhaust Gas Oxygen input</text>
<text x="81.9" y="143" transform="rotate(-90 81.9 143)">RESET Reset Protection</text>
</g>
<g font-size="1.8">
<text x="20.3" y="171.6">Sheet: Power</text>
<text x="45.7" y="171.6">Sheet: Inputs</text>
<text x="69.8" y="171.6">Sheet: Outputs</text>
<text x="95.2" y="171.6">Sheet: Connectors</text>
<text x="20.3" y="185.8">File: file637007D4.sch</text>
<text x="45.7" y="185.8">File: file63700699.sch</text>
<text x="69.8" y="185.8">File: file63700A4D.sch</text>
<text x="95.2" y="185.8">File: file63700915.sch</text>
</g>
</svg>
